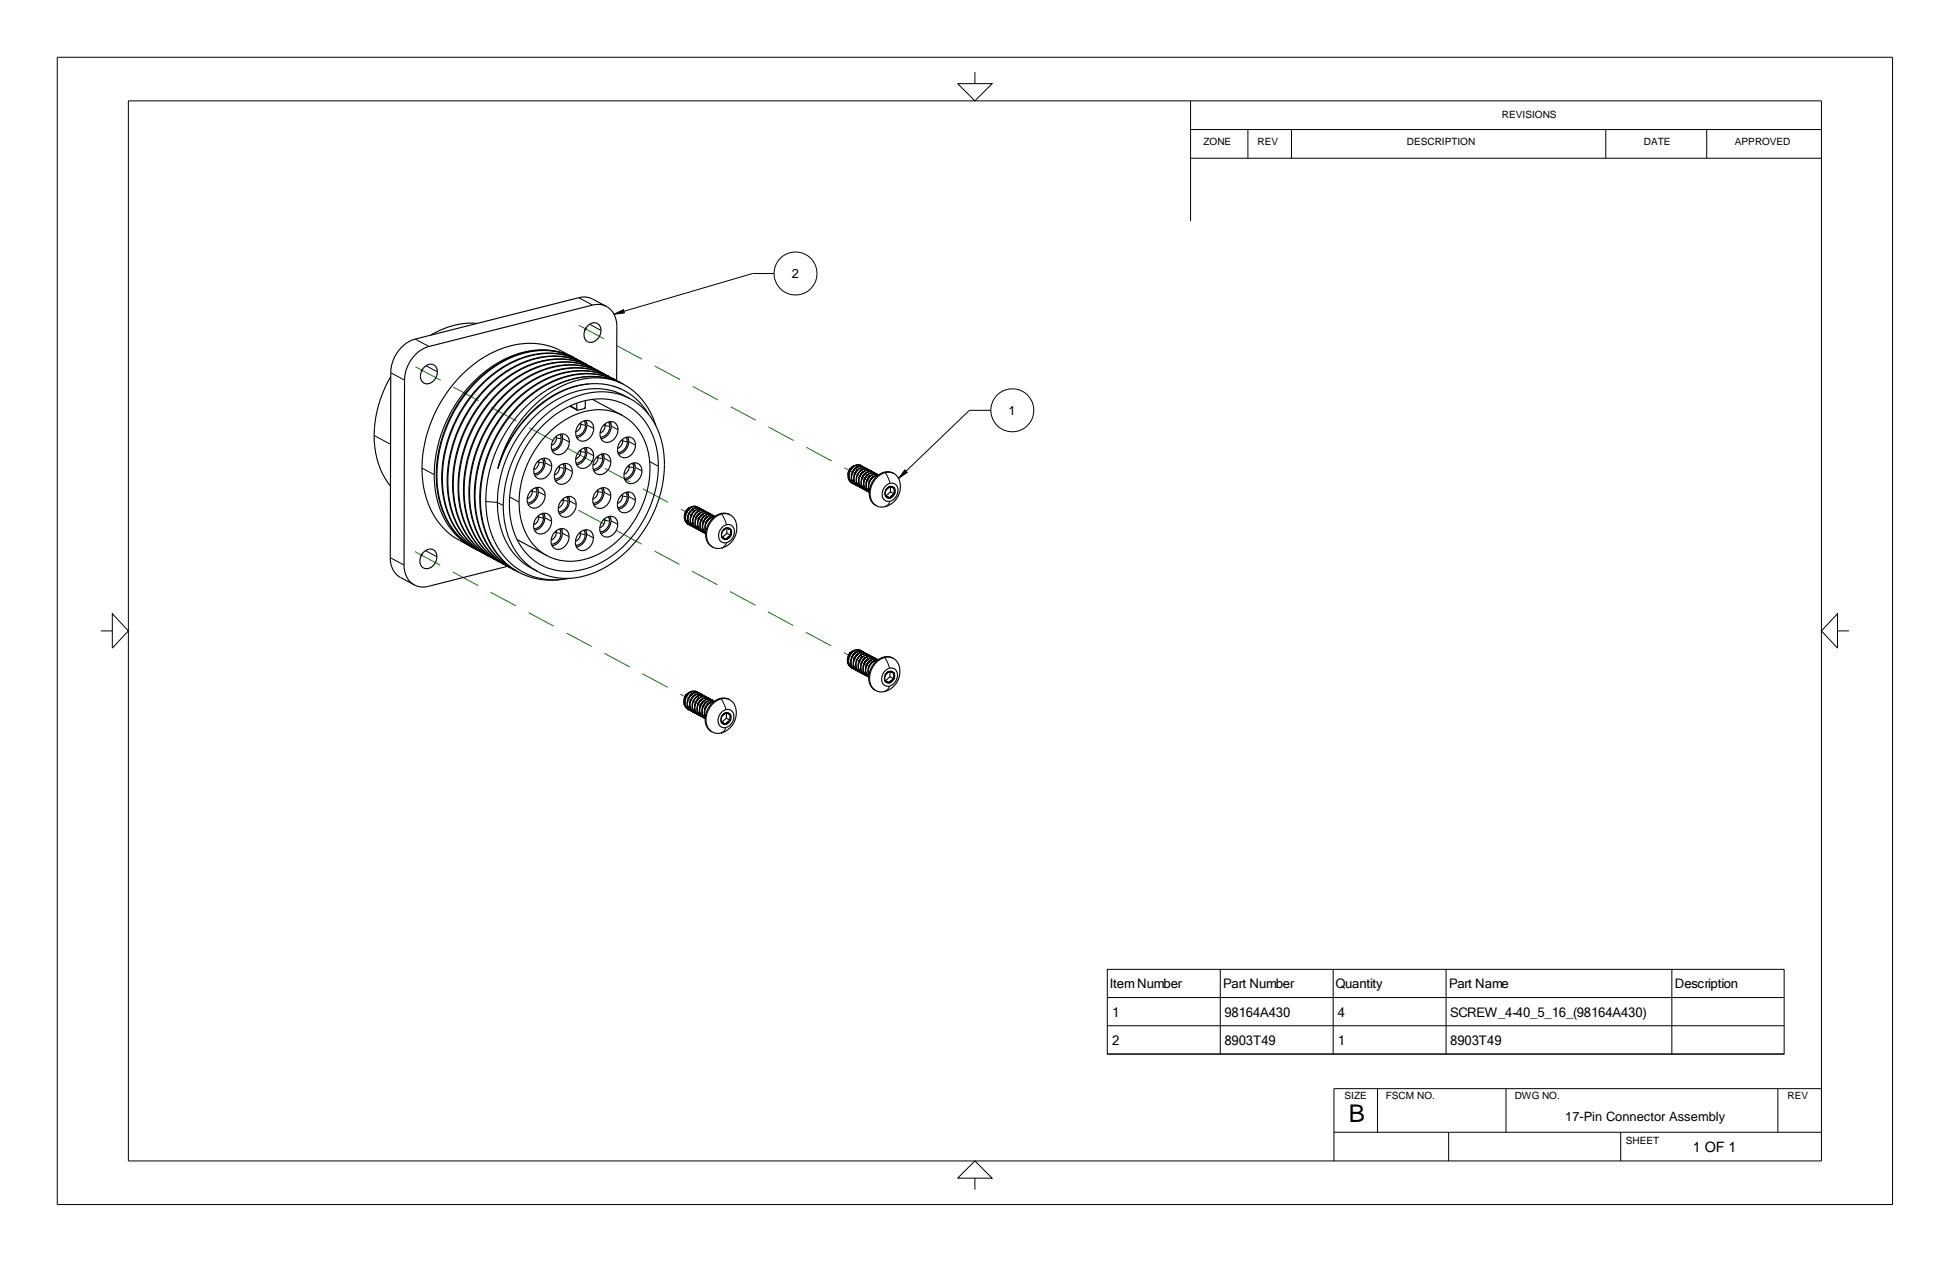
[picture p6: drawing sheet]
<svg xmlns="http://www.w3.org/2000/svg" width="432mm" height="279mm" viewBox="0 0 432 279" stroke-linecap="round" stroke-linejoin="round" font-family="sans-serif">
<path d="M128.2 72l64.6 34.7M92 81.2l64.6 34.7M128.1 113l64.6 34.6M91.9 122.1l64.6 34.7" fill="none" stroke="#158010" stroke-width=".22" stroke-dasharray="6.3 3.2" stroke-linecap="butt"/>
<g fill="none" stroke="#000" stroke-width=".22">
<path d="M12.7 12.7h406.4v254h-406.4zM212.1 18.5h7.6l-3.8 3.8zM215.9 16v2.5M28.4 22.3h374.9v234.7h-374.9zM263.6 28.7h139.7M263.6 35h139.7M263.6 22.3v26.6M276.3 28.7v6.3M286 28.7v6.3M355.6 28.7v6.3M377.9 28.7v6.3M91.9 75.1l3.1 1.6"/>
<path d="M128.2 65.9l3 1.6M130.6 71.8l2.5 1.4M136 69.6l2-1 .3 .7zM171.4 60.6h-4.8l-28.4 8.3M82.8 96.4l3.7 2M86.5 82.5l3.1 1.7M94.3 81l2.6 1.3M123 96.8l1.2 .3M124.6 97.1l1.5 .8M126.3 89.9l1.4 .7M128.3 99.8l1.3 .4M128.3 93.8l1.3 .3"/>
<path d="M130 94.1l1.5 .8M133.7 94.1l1.3 .3M135.3 94.3l1.5 .8M137.6 97.5l1.3 .3M139.2 97.7l1.5 .9M219.4 90.8h-4.7l-14.1 13.5M93.5 103.6l2.7 1.5M96.6 105.3l.2 .1M97.8 106l.2 .1M99 106.6l.2 .1M100.2 107.3l.2 .1M101.4 107.9l.2 .1"/>
<path d="M102.6 108.6h.2M103.8 109.2l.2 .1M105 109.9h.2M106.2 110.5l.2 .1M107.6 111l2.6 .2 1.2 .7M112.8 110l2.1 1.1M117.6 108.6l1.3 .4M119 114.4l1.3 .3M119 102.2l1.4 .3M119.2 108.9l1.5 .8M120.7 114.6l1.4 .8M120.7 102.4l1.5 .8"/>
<path d="M122.9 117.8l1.3 .3M123.6 103.4l1.3 .3M124.5 110.6l1.3 .4M124.5 118l1.5 .8M125.2 103.6l1.5 .8M126.1 110.9l1.5 .8M128.3 118l1.3 .4M129.9 118.3l1.5 .8M129.9 100.1l1.5 .8M132.1 108.7l1.3 .4M132.1 101.2l1.4 .3M133.7 115l1.3 .4"/>
<path d="M133.8 109l1.4 .8M133.8 101.5l1.5 .8M135.3 115.3l1.5 .8M137.6 109.7l1.3 .3M139 103.2l1.3 .3M139.2 109.9l1.5 .8M140.7 103.5l1.4 .8M143.9 102.2l1.9 1M153.4 112.1v.1M153.9 112.4l.1 .1M154.5 112.7v.1M155 113l.1 .1"/>
<path d="M155.5 113.3h.1M156.1 113.6h.1M156.3 118.3l.1 .1M156.6 113.9h.1M157.2 114.2h.1M157.7 114.5h.1M159.8 113.8l.6 1.1 .5 1.3M161.8 117.9h.2M189.6 103h.1M190.1 103.3h.1M190.7 103.5v.1M191.2 103.8l.1 .1"/>
<path d="M191.7 104.1l.1 .1M192.3 104.4l.1 .1M192.5 109.1l.2 .1M192.8 104.7l.1 .1M193.4 105v.1M193.9 105.3h.1M196 104.6l.7 1.2 .4 1.2M197.1 111l-.4 .7-.7 .5M198 108.7h.2M200.4 104.1l.5 .5-1.9 1.3zM22.3 139.7h2.6M24.9 135.9l3.5 3.8-3.5 3.8z"/>
<path d="M86.4 123.5l3.1 1.6M94.2 121.9l2.5 1.4M160.9 120.1l-.5 .8-.6 .4M406.9 135.9v7.6l-3.6-3.8zM406.9 139.7h2.5M153.2 153.1h.1M153.8 153.4h.1M154.3 153.6l.1 .1M154.9 153.9v.1M155.4 154.2l.1 .1M156 154.5v.1M156.1 159.2l.2 .1"/>
<path d="M156.5 154.8l.1 .1M157 155.1l.1 .1M157.6 155.4h.1M159.7 154.7l.5 .9 .6 1.5M161.6 158.8h.3M189.5 143.9h.1M190 144.2h.1M190.6 144.5h.1M191.1 144.8h.1M191.6 145.1h.1M192.2 145.4h.1M192.4 150.1l.2 .1"/>
<path d="M192.7 145.6l.1 .1M193.3 145.9v.1M193.8 146.2l.1 .1M195.9 145.6l.7 1.2 .4 1.1M197 151.9l-.4 .7-.7 .5M197.8 149.6h.3M160.8 161.1l-.4 .7-.7 .5M245.2 214.6h149.9v18.8h-149.9zM270.2 214.6v18.8M295.2 214.6v18.8M320.2 214.6v18.8M370.2 214.6v18.8"/>
<path d="M245.2 227.1h149.9M245.2 233.4h149.9M245.2 220.9h149.9M215.9 257l3.8 3.8h-7.6zM295.4 250.7h107.9M305 241v9.7M320.8 250.7v6.3M333.5 241v9.7M358.9 250.7v6.3M393.7 241v9.7M403.3 241h-107.9v16M215.9 260.8v2.6"/>
<circle cx="176.2" cy="60.6" r="4.8"/>
<circle cx="224.2" cy="90.8" r="4.8"/>
</g>
<g fill="none" stroke="#000" stroke-width=".25">
<path d="M105.7 71.6a17.1 17.1 0 0 0-10.3 2.6M127 79.1v.1M127 79.1a16.7 16.7 0 0 0-16 .8 29.2 29.2 0 0 0-14.4 29.8 16.1 16.1 0 0 0 7.9 11.4M127 79.1l-2.7-1.4a17.2 17.2 0 0 0-17.2 1.5 29.3 29.3 0 0 0-13.2 29 16 16 0 0 0 7.9 11.5l2.7 1.4M127 79.2a16.4 16.4 0 0 0-15.8 .8 29.4 29.4 0 0 0-14.2 29.3 16.1 16.1 0 0 0 7.3 11.7l1 .5M127 79.2h.2M127.2 79.2a16.7 16.7 0 0 0-16.3 1.1 29.5 29.5 0 0 0-13.8 29.1 16.1 16.1 0 0 0 8.2 12.1M127.2 79.2l.5 .3M128.4 79.9l.5 .3M128.4 79.9a16.4 16.4 0 0 0-15.9 .9 29.4 29.4 0 0 0-14.2 29.2 16 16 0 0 0 7.9 12l.3 .2M128.4 79.9a16.3 16.3 0 0 0-16 .8 29.4 29.4 0 0 0-14.2 29.3 16.2 16.2 0 0 0 7.5 11.8l.8 .4M129.8 72.6l-.3 .4"/>
<path d="M130 72.2a1.7 1.7 0 0 1 2.4-.5 1.7 1.7 0 0 1 .5 2.4 2 2 0 0 1-3 1.4l-.4-.6-.2-.7a2.71 2.71 0 0 1 .7-2zM134.3 67.9l-1.4-.5-1.3 .1-36.6 9.2a8 8 0 0 0-5.4 7.5l-.1 41.2 .1 1.1 .4 1.1 .7 1.1 1.1 .8M134.3 67.9l.8 .5 .6 .7 .5 1 .3 1.2v13M134.3 67.9l-3.6-1.9-.9-.2h-1.2l-36.7 9.3a7.9 7.9 0 0 0-5.4 7.4l-.1 41.4 .3 1.4 .5 1.2 1.3 1.2 3.4 1.9 1.1 .3 1 .1 18.4-4.6M86.5 83.4a23.7 23.7 0 0 0-2.2 20.7l.9 1.7 1.3 1.8M93.6 81.7l-.3 .5M94 81.2a1.68 1.68 0 0 1 2.3-.2 1.68 1.68 0 0 1 .4 2.2 2.06 2.06 0 0 1-3 1.5l-.5-.7-.1-.6a2.87 2.87 0 0 1 .9-2.2zM119.8 89.6l3.4-2.3 3-1.4 3.7-.9h3.5l3 .7 3.2 1.6 2.3 2 1.8 2.5M119.8 89.6l-3.3 3-2.5 3.2-2.2 4-1.5 3.9M120.5 85.5a29.5 29.5 0 0 0-13.8 29.1 16.2 16.2 0 0 0 7.3 11.6l.2 .1M120.6 93.8a17.2 17.2 0 0 1 15.2-5.2 13.5 13.5 0 0 1 9.9 12.7 24.7 24.7 0 0 1-14 23.9 12.9 12.9 0 0 1-14.5-2.1 16.3 16.3 0 0 1-4.3-13.4 25.7 25.7 0 0 1 7.7-15.9zM121.3 86.2l-3.5 2.6-2.8 2.7-2.4 3.2-2.1 3.8-1.7 4.3-.8 3.5-.4 3.5 .1 3.8 .6 3.1 1.4 3.5 1.5 2.4 2.5 2.6 1.6 1.1 1.5 .8 2.7 .9 2.8 .4 3.7-.3"/>
<path d="M123 96.8a1.78 1.78 0 0 1 2.4-.4 1.78 1.78 0 0 1 .5 2.4 2.16 2.16 0 0 1-3.2 1.5l-.4-.4-.2-.8a3 3 0 0 1 .9-2.3zM123.2 96.6v.6l-.2 .6-.9 .8M124 96.2l.2 .6v.6l-.3 1-.8 .9-.9 .2M124.4 96.1l.2 1.2-.3 1-.9 1.1-1.1 .5M126.2 89.9l1.6 .9M127.7 89.3l.1 1.5M128.3 97.5a2.54 2.54 0 0 0 3.1-2.8l-.2-.9-.3-.4a2.11 2.11 0 0 0-3.2 1.4l-.2 .8v.8l.3 .6 .5 .5M128.3 99.8a1.77 1.77 0 0 1 2.4-.4 1.77 1.77 0 0 1 .6 2.3 2.24 2.24 0 0 1-3.2 1.7l-.4-.5-.2-.8a3 3 0 0 1 .8-2.3zM128.6 93.6v.6l-.2 .6-.5 .6-.4 .2M128.6 99.6v.6l-.2 .6-.9 .8M129.3 99.2l.3 .7-.2 1.2-.7 1-.6 .4h-.5M129.4 93.2l.2 .5v.6l-.3 1.1-.7 .8-1 .3"/>
<path d="M129.6 80.5l.5 .3M129.6 80.5a16.6 16.6 0 0 0-16.3 1.1 29.5 29.5 0 0 0-13.8 29.1 16.1 16.1 0 0 0 7.3 11.6l.9 .5M129.6 80.5a16.3 16.3 0 0 0-16 .8 29.3 29.3 0 0 0-14.2 29.3 16.5 16.5 0 0 0 7.1 11.5l1.2 .7M129.6 88.7l-.1 1.6-1.7 .5M129.7 93.1l.3 1.2-.4 1.2-1.1 1.1-.8 .3M129.7 99.1l.2 1.2-.2 1-.9 1.1-1.1 .5M130.2 81.7a19.4 19.4 0 0 0-15.7 5 30.1 30.1 0 0 0-10.5 22.6M130.2 81.7l2.1 .5 2.1 .9M130.4 85l-2.7 .4a25.1 25.1 0 0 0-15.6 13.6l-1.1 2.5-.7 2.2M130.8 81.2l.5 .3M130.8 81.2a16.4 16.4 0 0 0-15.9 .8 29.4 29.4 0 0 0-14.2 29.3 16.5 16.5 0 0 0 7.1 11.6l1.1 .6M130.8 81.2a16.3 16.3 0 0 0-16 .8 29.4 29.4 0 0 0-14.2 29.7 16.3 16.3 0 0 0 7.5 11.3l.8 .5"/>
<path d="M131.2 88.4l6.6 3.5M132 81.8a16.1 16.1 0 0 0-15.2 .4 29.3 29.3 0 0 0-14.9 30.2 16.3 16.3 0 0 0 7 11.1l1.2 .6M132 81.8a16.4 16.4 0 0 0-15.9 .9 29.4 29.4 0 0 0-14.1 29.7 16.1 16.1 0 0 0 7.1 11.1l1 .6M132 81.8l.5 .3M133.1 82.4a16.4 16.4 0 0 0-15.9 .8 29.3 29.3 0 0 0-14.1 29.8 16.1 16.1 0 0 0 7.2 11.2l1 .6M133.1 82.4l.1 .1M133.2 82.5l.5 .3M133.2 82.5a16.4 16.4 0 0 0-15.9 .8 29.3 29.3 0 0 0-14.1 29.8 16.3 16.3 0 0 0 7.4 11.3l.7 .4M133.7 94.1a1.77 1.77 0 0 1 2.4-.5 1.77 1.77 0 0 1 .6 2.4 2.24 2.24 0 0 1-3.2 1.6l-.5-.6-.1-.7a3.2 3.2 0 0 1 .8-2.2zM134 93.9v.6l-.2 .6-.9 .8M134.4 83.1l.5 .3M134.4 83.1a16.2 16.2 0 0 0-15.6 .6 29.3 29.3 0 0 0-14.5 29.9 15.9 15.9 0 0 0 8.2 11.8"/>
<path d="M134.7 93.4l.3 .9-.2 1.2-.8 .9-1.1 .4M135.1 93.3l.2 1.3-.3 1-.7 1-1.2 .5M135.6 83.8a16.2 16.2 0 0 0-15.6 .5 29.2 29.2 0 0 0-14.4 30.4 16 16 0 0 0 7 10.8l1.1 .6M135.6 83.8a16.4 16.4 0 0 0-15.9 .8 29.3 29.3 0 0 0-14.1 29.8 15.9 15.9 0 0 0 7.6 11.4l.5 .3M135.6 83.8l.5 .3M136.2 84.3l-1.7-.5-1.8-.1h-2l-2 .3-2.1 .6-2.1 .8-3.7 2.2-3.4 3.1-3.1 3.8-2.3 4.3-1 2.5-.7 2.4M136.2 84.3l1.8 .8M136.2 84.3a17.6 17.6 0 0 0-14.9 1.9M136.8 84.4l.5 .3M136.8 84.4a16.6 16.6 0 0 0-16.3 1.1M136.8 84.4a16.6 16.6 0 0 0-16.4 1 29.4 29.4 0 0 0-13.8 29.1 16.4 16.4 0 0 0 7.1 11.5l1.2 .7M137.6 97.5a1.77 1.77 0 0 1 2.4-.5 1.77 1.77 0 0 1 .6 2.4 2.24 2.24 0 0 1-3.2 1.6l-.5-.6-.2-.7a3 3 0 0 1 .9-2.2z"/>
<path d="M137.8 91.9a13 13 0 0 1 6.1 11.9 21.7 21.7 0 0 1-13.1 19.6 11.9 11.9 0 0 1-9.7-.4M137.8 91.9a13.3 13.3 0 0 0-14.3 2.2 21.2 21.2 0 0 0-8 21.6 11.6 11.6 0 0 0 5.6 7.3M137.8 97.3l.1 .6-.3 .7-.8 .7M138 85.1a16.5 16.5 0 0 0-15.2 .3l-1.5 .8M138 85.1l2.1 1.3 2.1 2.1 1.7 2.6 1.3 3.2M138.6 96.8l.3 .9-.2 1.2-.7 .9-.7 .3-.5 .1M139 96.8l.2 1.2-.3 1-.7 1-1.2 .5M139.6 88.3a15.7 15.7 0 0 0-15.8 1.4 26.5 26.5 0 0 0-11.8 26.9 14.5 14.5 0 0 0 7 9.9M139.6 88.3a15.6 15.6 0 0 1 7.5 13.5 26.8 26.8 0 0 1-15.5 25 14.7 14.7 0 0 1-12.6-.3M139.6 88.3a15.4 15.4 0 0 0-16.3 .2 26.7 26.7 0 0 0-12.8 26.9 14.6 14.6 0 0 0 7.2 10.4l1.3 .7M104 109.3a18.2 18.2 0 0 0 6.3 14.7l2.2 1.4M114.5 119.5l6.6 3.5"/>
<path d="M117.6 108.6a1.66 1.66 0 0 1 2.9 .2l.2 .7a2.66 2.66 0 0 1-2.9 2.9l-.7-.5-.3-.9a2.87 2.87 0 0 1 .8-2.4zM117.8 108.4l.1 .6-.3 .6-.8 .8M118.6 108l.3 1.2-.3 1-.8 .8-1 .3M119 102.3a1.73 1.73 0 0 1 2.9-.1l.3 .8a2.66 2.66 0 0 1-3 3l-.7-.6-.3-.9a2.88 2.88 0 0 1 .8-2.2zM119 107.9l.2 1.2-.3 1.2-.8 .9-1.1 .5M119.2 114.2a1.75 1.75 0 0 1 2.3-.2 1.75 1.75 0 0 1 .5 2.2 2.19 2.19 0 0 1-3.3 1.7l-.4-.6-.1-.6a3.1 3.1 0 0 1 1-2.5zM119.3 114.2v.6l-.3 .6-.8 .8M119.3 102v.6l-.2 .6-.5 .6-.4 .2M120 113.7l.3 1-.3 1.1-.7 .9-1.1 .4M120.1 101.5l.2 .6 .1 .6-.4 1.1-.7 .8-1 .3M120.4 113.6l.2 1-.3 1.3-.7 1-1.2 .5M120.4 101.5l.3 1.2-.3 .9-.9 1.2-1.1 .4"/>
<path d="M123.1 117.6a1.75 1.75 0 0 1 2.3-.2 1.75 1.75 0 0 1 .5 2.3 2.23 2.23 0 0 1-3.2 1.6l-.5-.6-.2-.6a3.1 3.1 0 0 1 1.1-2.5zM123.1 117.6v.6l-.2 .6-.9 .8M123.7 103.3a1.76 1.76 0 0 1 2.4-.4 1.76 1.76 0 0 1 .5 2.3 2.18 2.18 0 0 1-3.2 1.7l-.5-.6-.1-.6a3.1 3.1 0 0 1 .9-2.4zM123.8 103.1l.1 .8-.3 .6-.8 .7M123.9 117.1l.3 1-.3 1.2-.7 .8-1.1 .4M124.3 117l.2 1.3-.3 1-.8 1-1.1 .5M124.5 110.6a1.67 1.67 0 0 1 1.7-.7 1.67 1.67 0 0 1 1.3 1.2l.1 .4a2.65 2.65 0 0 1-2.9 2.9l-.8-.6-.3-.9a3 3 0 0 1 .9-2.3zM124.7 102.7l.2 1.2-.3 1-.8 .8-.9 .4M124.7 110.4l-.1 1.1-.5 .7-.5 .2M125 102.6l.2 1.1-.3 1.3-1.1 1.1-.8 .3M125.5 110l.3 .9-.3 1.1-.8 1-1 .3M125.9 109.9l.2 1.2-.4 1.2-.6 .8-.6 .4-.7 .2"/>
<path d="M128.4 117.9a1.76 1.76 0 0 1 2.3-.3 1.76 1.76 0 0 1 .6 2.3 2.19 2.19 0 0 1-3.3 1.7l-.4-.6-.2-.7a3 3 0 0 1 1-2.4zM128.5 117.8v.6l-.1 .6-.5 .6-.5 .2M129.3 117.4l.3 1.2-.4 1-.7 .8-1 .3M129.7 117.3l.2 1.1-.4 1.3-1 1.1-.9 .3M132.1 101.2a1.68 1.68 0 0 1 1.8-.8 1.68 1.68 0 0 1 1.3 1.3v.3a2.66 2.66 0 0 1-2.9 3l-.7-.6-.3-1a2.82 2.82 0 0 1 .8-2.2zM132.3 108.5a1.75 1.75 0 0 1 2.3-.2 1.75 1.75 0 0 1 .5 2.3 2.23 2.23 0 0 1-3.2 1.7l-.4-.6-.2-.7a3.1 3.1 0 0 1 1-2.5zM132.4 108.5v.5l-.3 .8-.8 .7M132.4 101l-.2 1.1-.4 .6-.5 .3M133.1 108.1l.3 .9-.3 1.2-.8 .9-1 .3M133.2 100.5l.3 1-.3 1.2-.8 .9-1 .3M133.5 108l.3 1-.4 1.3-.7 .9-1.2 .6M133.5 100.5l.3 1.3-.4 1.2-1 1-.9 .3"/>
<path d="M133.9 114.8a1.75 1.75 0 0 1 2.3-.1 1.75 1.75 0 0 1 .5 2.2 2.19 2.19 0 0 1-3.3 1.6l-.4-.5-.2-.7a3.1 3.1 0 0 1 1.1-2.5zM133.9 114.8l-.1 1.2-.5 .6-.5 .2M134.7 114.4l.3 1-.3 1.1-.9 1-.9 .2M135.1 114.3l.2 1.1-.3 1.2-.8 1-1.2 .5M137.5 113.3l-.5-.5-.3-.8a2.66 2.66 0 0 1 2.9-3l.7 .5 .4 1.1a2.59 2.59 0 0 1-3.1 2.8l-.1-.1M137.8 109.5l-.2 1.1-.4 .6-.5 .3M138.6 109l.3 1.2-.4 1-.8 .9-.9 .3M139 108.9l.2 1.1-.3 1.2-.8 1-1.2 .5M139 103.2a1.67 1.67 0 0 1 3 .2l.1 .6a2.62 2.62 0 0 1-3 3l-.6-.5-.3-1a3.1 3.1 0 0 1 .8-2.3zM139.3 103l-.2 1.2-.4 .5-.5 .3M140 102.6l.3 .9-.3 1.2-.7 .9-1.1 .3M140.4 102.5l.3 1.1-.4 1.2-.6 .9-1.3 .6"/>
<path d="M152.6 116.2l.3 .1M153 112.3l-1 .6-.4 .9v1.2l.5 .7M153.2 116.5l.2 .1M153.4 112.2l-.8 .5-.7 1.3v1.2l.3 .6 .4 .4M153.5 112.2h-.1M153.5 112.2h.9M153.7 116.7l.3 .1M154.3 117l.2 .1M154.4 112.2l.2 .2M154.4 112.2l-.6-.1-.7 .1-.6 .5-.6 .8-.2 .8 .1 .8 .3 .6 .5 .5M154.5 117.1l.3 .2M154.8 117.3l.2 .1"/>
<path d="M154.9 112.5l-.7-.1-.5 .2-.7 .6-.4 .6-.2 .8v.7l.3 .7 .5 .5M154.9 112.5l.3 .2M154.9 112.5l-.5-.1-.8 .1-.7 .6-.4 .7-.2 .9 .1 .8 .2 .5 .6 .5M155.3 117.6l.3 .1M155.5 112.8l-.8-.1-.5 .2-.7 .6-.4 .5-.2 .8 .1 .9 .2 .6 .5 .4M155.5 112.8l.2 .2M155.5 112.8l-.5-.1-.7 .1-.6 .3-.6 .8-.3 .8 .1 .9 .3 .7 .5 .4M155.9 117.9l.2 .1M156 113.1l-.6-.1-.7 .2-.5 .4-.6 1-.1 1.4 .3 .6 .5 .4M156 113.1l-.4-.1-.9 .1-.6 .5-.5 .8-.2 .7v.9l.4 .6 .5 .4M156 113.1l.2 .2M156.3 117.7l-.2-1 .3-1 .9-1 .9-.3-1 .3-.8 .8-.3 1.1 .2 1.2"/>
<path d="M156.5 113.4l-.6-.1-.7 .2-.9 1-.3 1.3 .1 .7 .4 .6M156.5 113.4l-.5-.2-.6 .1-.5 .4-.7 .9-.3 .7v.9l.3 .6 .6 .5M156.5 113.4l.3 .2M157.1 113.7l-.5-.2-.7 .2-.8 .5-.4 .7-.2 .7v.8l.3 .8 .5 .4M157.1 113.7l.2 .2M157.1 113.7l-.7-.1-.6 .1-.5 .5-.5 .7-.3 .8 .1 .8 .3 .7 .4 .4M157.6 114l-.4-.2-.8 .1-.7 .6-.5 .7-.2 .8v.8l.4 .7 .5 .4M157.6 114l-.7-.1-.6 .2-.6 .5-.4 .7-.2 1.5 .3 .7 .5 .4M157.6 114l.3 .2M158.2 114.3l-.7-.1-.6 .2-1 1-.3 .8v.7l.2 .7 .5 .5M158.2 114.3h.1M158.2 114.3l-.4-.2-.9 .2-.5 .3-.6 .8-.2 .8v.8l.2 .6 .5 .5"/>
<path d="M159.7 116.9a1.58 1.58 0 0 1 2.2-.6 1.58 1.58 0 0 1 .6 2.1 1.88 1.88 0 0 1-3.1 1.3 2.35 2.35 0 0 1 .3-2.8zM159.9 118.9l.1 .1M159.9 119l1 .4M159.9 119l.4 .4h.6M159.9 117.8v1.2M159.9 117.8l-.2 .5 .2 .7M160 119l.9 .4M160.9 116.9l-.5 .2-.5 .7M160.9 116.9l-.6 .3-.4 .6M160.9 116.9h.6l.4 .4M160.9 116.9l1 .4M161 118.1l-1 .9"/>
<path d="M161 118.1l.8 .5M161 116.9v1.2M161.7 114a3.7 3.7 0 0 0-5 2.5 3.4 3.4 0 0 0 1.2 4.7M161.7 114l-.8-.3-.9 .1a4.6 4.6 0 0 0-2.8 6.8l.7 .6M161.7 114l.8 .6 .4 .9a4.3 4.3 0 0 1-4.4 5.9l-.6-.2M161.8 118.6l-.4 .5-.5 .3M161.8 118.6l-.5 .3-.4 .5M161.9 117.3l-.1 1.3M161.9 117.3l.1 .6-.2 .7M188.9 107l.2 .1M189.2 103.1l-.9 .7-.5 .8v1.1l.5 .8M189.4 107.3l.3 .1"/>
<path d="M189.9 107.6l.3 .1M190.5 107.9l.2 .1M190.6 103.1l-.7-.1-.5 .1-.8 .6-.3 .6-.3 .8 .1 .8 .2 .6 .6 .5M190.6 103.1l-.5-.2-.7 .1-.7 .5-.5 .8-.2 .9v.7l.3 .6 .6 .5M190.6 103.1l.2 .2M191 108.2l.3 .1M191.1 103.3l.1 .1M191.1 103.3l-.7-.1-.6 .2-.7 .5-.4 .8-.2 .7 .1 .8 .2 .6 .6 .5M191.2 103.4l.2 .1M191.2 103.4l-.8-.1-.5 .1-.6 .5-.4 .6-.3 1v.7l.3 .6 .5 .5M191.6 108.4h.1M191.6 108.5h.2"/>
<path d="M191.7 103.7l-.6-.2-.8 .3-.9 1.1-.3 .8 .1 .8 .3 .8 .4 .3M191.7 103.7l.2 .1M191.7 103.7l-.4-.2-.9 .2-.7 .5-.4 .7-.3 .9 .1 .7 .3 .7 .5 .4M192.1 108.7l.3 .1M192.2 103.9l-.7-.1-.6 .3-1 1-.2 .8v.9l.3 .6 .5 .5M192.2 103.9l-.7-.1-.6 .2-.6 .4-.5 .9-.2 .7 .1 .9 .2 .5 .6 .5M192.2 103.9l.2 .2M192.5 105.6l.9-.6 1 .1-.4-.1-.8 .1-.4 .3-.6 .8-.3 .8-.1 .8 .3 .8 .4 .3-.6-.7-.2-.9 .2-.9zM192.8 104.2l.2 .2M192.8 104.2l-.8-.1-.6 .3-.6 .4-.4 .8-.2 .7 .1 .9 .3 .6 .4 .4M192.8 104.2l-.5-.1-.8 .1-.7 .6-.5 .7-.2 .7 .1 .9 .4 .7 .4 .4M193.3 104.5l.2 .2"/>
<path d="M193.3 104.5l-.8-.1-.6 .2-.6 .5-.4 .7-.2 .8v.8l.4 .7 .5 .3M193.3 104.5l-.7-.1-.6 .2-.7 .6-.3 .5-.3 1 .1 .7 .3 .7 .5 .3M193.9 104.8l-.4-.1-.9 .1-.7 .5-.5 .8-.2 .7 .1 .9 .3 .7 .5 .3M193.9 104.8l-.7-.1-.6 .2-.6 .5-.4 .6-.3 .9v.6l.3 .7 .5 .5M193.9 104.8l.2 .2M194.4 105.3l-1 .3-.7 .8-.3 1.1 .1 1M194.4 105.1l.1 .1M194.4 105.2l-1 .3-.8 1-.3 1 .2 1.1M196.1 109.7l.1 .1M196.1 107.6a1.56 1.56 0 0 1 2.1-.4 1.56 1.56 0 0 1 .5 2 1.87 1.87 0 0 1-3.1 1.3 2.41 2.41 0 0 1 .5-2.9zM196.1 109.9l1 .4M196.1 109.9l.5 .4h.5"/>
<path d="M196.2 109.8l.9 .5M197.1 107.7l-.5 .3-.5 .6-.1 .8 .1 .5M197.1 107.7h.5l.5 .4M197.1 107.7l1 .4M197.1 107.7l-.5 .3-.5 .6v1.3M197.2 108.9l.9 .5M197.2 108.9l-1 .9M197.2 107.7v1.2M197.9 104.8l.8 .7 .4 .8a4.3 4.3 0 0 1-4.3 5.9l-.7-.2M197.9 104.8l-.8-.2h-.9a4.5 4.5 0 0 0-2.7 6.9l.6 .5M197.9 104.8a3.6 3.6 0 0 0-4.9 2.3 3.5 3.5 0 0 0 .9 4.8l.2 .1M198.1 109.4l-.6 .3-.4 .6"/>
<path d="M198.1 108.1v1.3M198.1 109.4l-.5 .6-.5 .3M198.1 108.1l.1 .5-.1 .8M93.5 122.7l-.3 .4M93.9 122.2a1.67 1.67 0 0 1 2.2-.3 1.67 1.67 0 0 1 .5 2.1 2.14 2.14 0 0 1-3 1.6l-.4-.5-.2-.8a2.94 2.94 0 0 1 .9-2.1zM104.5 121.1l.3 .2M105.3 121.5l.5 .3M106.5 122.2l.5 .2M107.7 122.8l.5 .3M108.9 123.5l.5 .2M110.1 124.1l.5 .3M111.3 124.8l.5 .2"/>
<path d="M112.5 125.4l.5 .3M113.7 126.1l.5 .2M114.2 126.3l.7 .4M114.9 126.7l2 .9 2.2 .6 2.3 .2 2.6-.1M151.9 156.5l.6 .6M152.5 157.1l.3 .1M152.8 153.2l-.8 .6-.5 .9v1.2l.5 .7M153.1 157.4l.2 .1M153.6 157.7l.3 .1M153.6 157.6l.6 .4M154.2 158l.2 .1M154.3 153.2l-.8-.1-.5 .1-.7 .6-.4 .7-.2 1.4 .3 .8 .5 .4"/>
<path d="M154.3 153.2l.2 .1M154.3 153.2l-.5-.2-.7 .1-1 .8-.5 1.5 .3 1.1M154.3 153.6l1.1 .2M154.3 153.6l-.9 .7-.7 1.3 .1 1.2 .3 .5 .5 .4M154.7 158.2l.2 .1M154.8 153.5l-.6-.2-.7 .2-1 1.1-.2 .8v.9l.3 .7 .5 .4M154.8 153.5l-.8-.2-.5 .2-.7 .5-.4 .7-.2 .8v.8l.3 .7 .6 .4M154.8 153.5l.2 .1M155.2 158.5l.3 .1M155.4 153.8l-.7-.2-.7 .3-.5 .4-.4 .6-.3 1v.7l.3 .6 .5 .5M155.4 153.8l.2 .1M155.8 158.8l.2 .1"/>
<path d="M155.9 154.1l-.7-.2-.5 .2-.8 .6-.4 .6-.2 .8 .1 .8 .2 .6 .6 .5M155.9 154.1l-.5-.2-.6 .1-1.1 .9-.5 1.3 .1 .7 .3 .7M155.9 154.1l.2 .1M156.4 155.5l.8-.4 .9 .1-.7-.1-.6 .1-.6 .6-.4 .5-.3 1.5 .2 .8 .4 .4-.5-.7-.2-1.1 .4-1zM156.4 154.3l-.4-.1-.8 .1-.8 .6-.4 .6-.2 .9v.7l.4 .8 .5 .3M156.4 154.3l-.7-.1-.6 .2-.7 .6-.3 .6-.2 .7v.9l.3 .7 .5 .3M156.4 154.3l.3 .2M157 154.6l-.7-.1-.7 .2-.6 .6-.4 .7-.2 1.4 .3 .7 .5 .4M157 154.6l.2 .2M157 154.6l-.4-.1-.8 .1-.8 .5-.4 .8-.3 .9 .1 .7 .3 .6 .5 .4M157.5 154.9l-.7-.1-.6 .2-1 1.1-.2 .8v.9l.3 .6 .5 .4M157.5 154.9l-.5-.2-.6 .2-.8 .4-.5 .8-.2 .9v.8l.4 .6 .5 .4"/>
<path d="M157.5 154.9l.2 .2M158 155.4l-.8 .3-.8 .8-.4 1.3 .2 .8M158.1 155.2l.1 .1M158.1 155.3l-.9 .3-.9 .9-.3 1.1 .2 1.1M159.7 159.8l.2 .1M159.8 160l1 .4M159.8 158.7v1.3M159.8 158.7l-.2 .6 .2 .7M159.8 160l.3 .3 .7 .1M159.9 159.9l.9 .5M159.9 157.6a1.54 1.54 0 0 1 2-.3 1.54 1.54 0 0 1 .5 2 1.93 1.93 0 0 1-3 1.4 2.32 2.32 0 0 1 .5-3.1zM160.8 157.8l-.6 .3-.4 .6"/>
<path d="M160.8 157.8h.6l.3 .4M160.8 157.8l-.6 .4-.4 .5M160.8 157.8l.9 .4M160.8 159l-.9 .9M160.8 157.8v1.2l.9 .5M161.6 154.9a3.7 3.7 0 0 0-5 2.3 3.5 3.5 0 0 0 1 4.8l.2 .1M161.6 154.9l.6 .5 .6 .9a4.4 4.4 0 0 1-4.3 6l-.7-.2M161.6 154.9l-.9-.3-1 .1a4.5 4.5 0 0 0-2.4 7l.5 .4M161.7 159.5l-.4 .6-.5 .3M161.7 159.5l-.5 .3-.4 .6M161.7 158.2l.2 .4-.2 .9M161.7 158.2v1.3"/>
<path d="M188.7 147.9l.3 .1M189.1 144.1l-.9 .6-.5 .9v1.1l.5 .7M189.2 144.7l1-.6 .8 .2-.6-.1-.7 .2-.6 .4-.4 .8-.2 .7v.7l.3 .8 .5 .4-.6-.5-.3-1 .2-1.1zM189.3 148.2l.2 .1M189.8 148.5l.3 .1M190.4 148.8l.2 .1M190.5 144l.2 .2M190.5 144l-.4-.2-.8 .2-.8 .6-.4 .6-.2 .7v.8l.3 .7 .5 .5M190.5 144l-.6-.1-.7 .2-.6 .4-.4 .7-.3 .9 .1 .7 .2 .6 .5 .5M190.9 149.1l.3 .1M191 144.3l.3 .2M191.5 149.4l.2 .1"/>
<path d="M191.6 144.6l.2 .2h-.7l-.7 .4-.8 1.3-.1 .7 .1 .8 .8 .8M191.6 144.6l-.8-.2-.6 .2-.6 .5-.5 .8-.2 .7 .1 .8 .3 .7 .5 .4M191.6 144.6l-.7-.1-.5 .1-.8 .6-.3 .6-.3 .6v.9l.3 .8 .5 .4M191.8 144.8l.3 .1M192 149.7l.3 .1M192.1 144.9h.1M192.1 144.9l-.7-.1-.6 .1-.6 .6-.5 .7-.2 .8 .1 .8 .4 .7 .4 .3M192.1 144.9l.2 .1M192.4 146.5l1-.6 .9 .1-.8-.1-.5 .2-.9 .9-.4 .9v.7l.2 .8 .5 .5-.6-.7-.2-1.1 .3-.9zM192.7 145.2l-.7-.2-.7 .3-1 1.1-.2 .8v.8l.4 .8 .4 .3M192.7 145.2l-.4-.2-.9 .1-.8 .6-.3 .6-.3 .8 .1 .8 .3 .8 .5 .4M192.7 145.2l.2 .1"/>
<path d="M193.2 145.5l-.7-.2-.6 .2-.6 .4-.5 .8-.2 .8v.8l.3 .6 .6 .5M193.2 145.5l.2 .1M193.2 145.5l-.7-.2-.6 .3-.6 .4-.4 .6-.3 1v.6l.3 .7 .6 .5M193.2 145.6l-.6 .1-.5 .3-.9 1.2v1.5l.3 .6 .5 .4M193.2 145.6l.5 .2M193.7 145.8l-.7-.2-.5 .2-.7 .6-.4 .6-.2 .8v.7l.3 .7 .5 .5M193.7 145.8l.3 .1M194.2 146.2l-1.1 .5-.5 .7-.3 1 .1 1.1M194.3 146.1h.1M194.3 146.2l-1 .3-.8 .9-.3 .9 .2 1.3M195.9 148.7a1.59 1.59 0 0 1 2.2-.6 1.59 1.59 0 0 1 .5 2.2 1.82 1.82 0 0 1-3.1 1.1 2.35 2.35 0 0 1 .4-2.7zM196 150.7h.1"/>
<path d="M196 150.8l1 .4M196 149.5v1.3M196 150.8l.4 .4h.6M196 149.5l-.1 .5 .1 .8M196.1 150.7l.9 .5M197 148.6l-.6 .4-.4 .5M197 148.6l1 .4M197 148.6l.6 .1 .4 .3M197.1 148.7v1.1M197.1 149.8l-1 .9M197.1 149.8l.9 .5M197.3 150.8l-.3 .4"/>
<path d="M197.8 145.8a3.7 3.7 0 0 0-5 2.2 3.5 3.5 0 0 0 1.2 4.9M197.8 145.8l.7 .5 .5 .9a4.3 4.3 0 0 1-4.4 5.9l-.6-.2M197.8 145.8l-.8-.3h-1a4.5 4.5 0 0 0-2.6 7l.6 .4M198 149v1.3M198 150.3l-.7 .5M198 150.3l-.5 .7-.5 .2M198 149l.1 .6-.1 .7"/>
</g>
<g fill="#000">
<path d="M136 69.6l2.1-1 .2 .7z" fill-rule="evenodd"/>
<path d="M200.4 104.1l-1.4 1.8 1.9-1.3z" fill-rule="evenodd"/>
</g>
<text font-size="5.4" x="298.7" y="248.4">B</text>
<text font-size="3.2" x="374.8" y="255.1">1 OF 1</text>
<g font-size="2.9">
<text x="175.3" y="61.5">2</text>
<text x="223.3" y="91.8">1</text>
<text x="245.7" y="218.8">Item Number</text>
<text x="270.9" y="218.8">Part Number</text>
<text x="295.7" y="218.8">Quantity</text>
<text x="320.9" y="218.8">Part Name</text>
<text x="370.9" y="218.8">Description</text>
<text x="246.3" y="225.2">1</text>
<text x="271.1" y="225.2">98164A430</text>
<text x="296.3" y="225.2">4</text>
<text x="321.1" y="225.2">SCREW_4-40_5_16_(98164A430)</text>
<text x="246.3" y="231.3">2</text>
<text x="271.1" y="231.3">8903T49</text>
<text x="296.3" y="231.3">1</text>
<text x="321.1" y="231.3">8903T49</text>
</g>
<text font-size="2.8" x="346.6" y="248.1">17-Pin Connector Assembly</text>
<g font-size="2.2">
<text x="332.6" y="26">REVISIONS</text>
<text x="266.5" y="32.2">ZONE</text>
<text x="278.5" y="32.2">REV</text>
<text x="311.6" y="32.2">DESCRIPTION</text>
<text x="364" y="32.2">DATE</text>
<text x="384.2" y="32.2">APPROVED</text>
<text x="297.7" y="243.4">SIZE</text>
<text x="306.9" y="243.4">FSCM NO.</text>
<text x="335.4" y="243.4">DWG NO.</text>
<text x="395.8" y="243.4">REV</text>
<text x="360" y="253.2">SHEET</text>
</g>
</svg>
